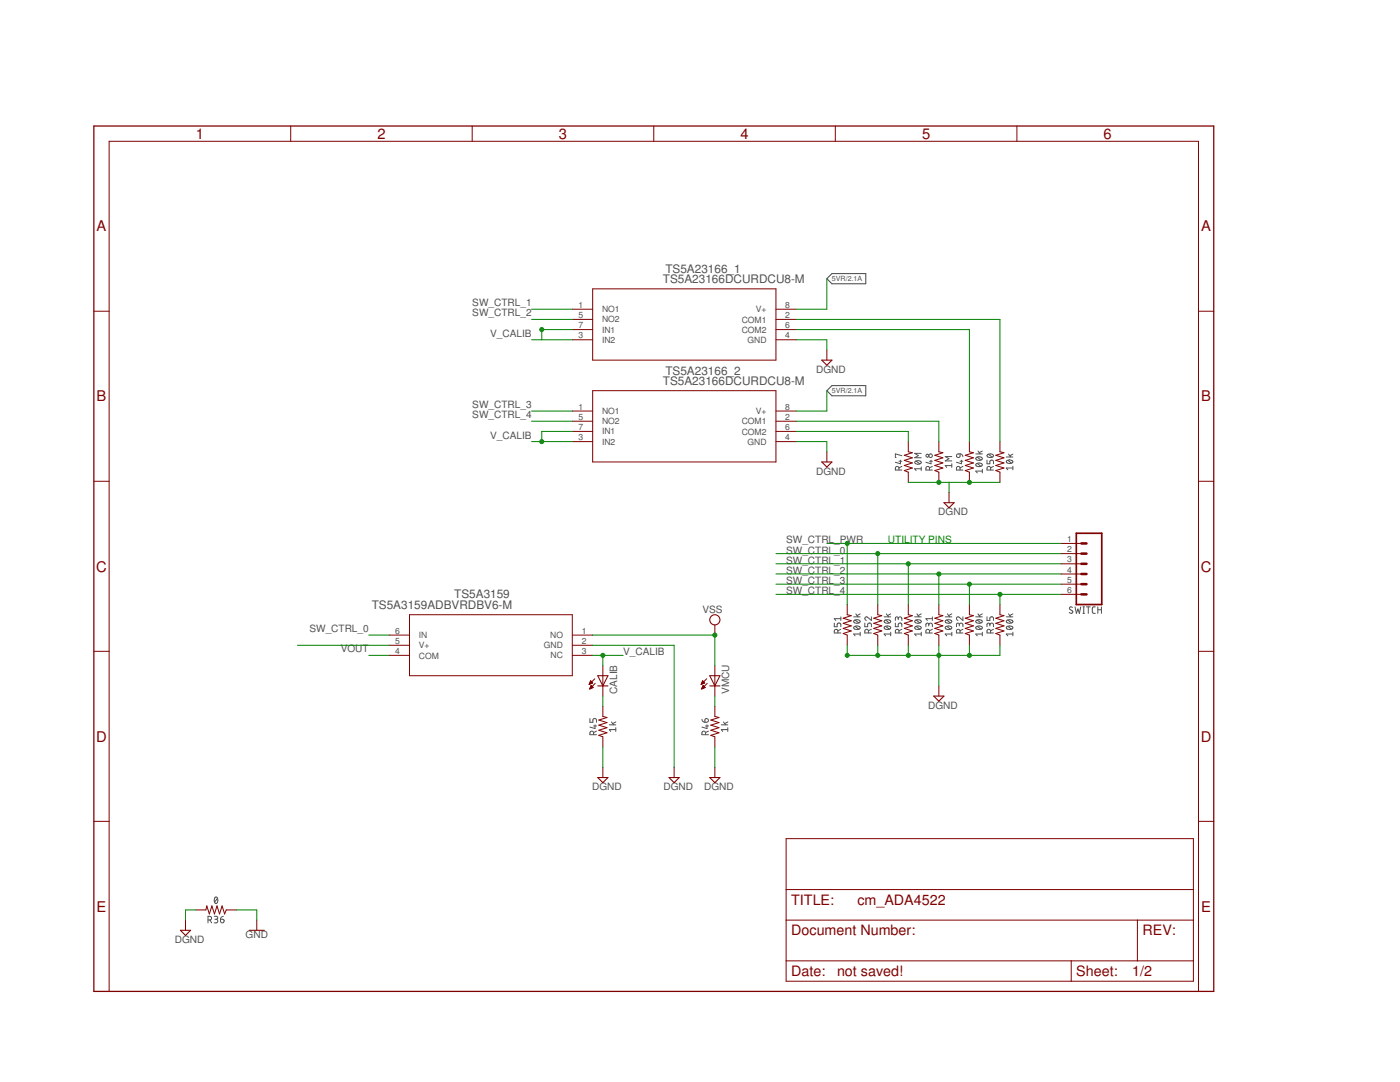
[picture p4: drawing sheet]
<svg xmlns="http://www.w3.org/2000/svg" width="279mm" height="216mm" viewBox="0 0 279 216" stroke-linecap="round" stroke-linejoin="round" font-family="sans-serif">
<g fill="none" stroke="#505050" stroke-width=".2">
<path d="M179.4 93.8v-.4a.36 .36 0 0 0-.4-.3 .36 .36 0 0 0-.3 .3v.4h1.3M179.4 92h.6M179.7 91.8v.7l-1-.3M180 90.9l-1.3-.3v.7h.1M180 93.1l-.6 .2M182.6 92.1a.72 .72 0 0 1 1.2 .3 .71 .71 0 0 1-.7 .3 .71 .71 0 0 1-.5-.5zM182.8 92l.8 .6M183.9 93.5h-1.4l.3 .4M183.9 93.2v.7M183.9 90.5h-1.4l.8 .4-.8 .4h1.4M185.5 93.8v-.4a.36 .36 0 0 0-.4-.3 .36 .36 0 0 0-.3 .3v.4h1.3M185.5 92h.6"/>
<path d="M185.8 91.8v.7l-1-.3M186.1 93.1l-.6 .2M189.9 92.9h-1.3l.3 .4M189.9 92.5v.8M189.9 91.1h-1.3l.8 .4-.8 .5h1.3M191 90.7l.6-.1v.4a.36 .36 0 0 1-.5 .3 .36 .36 0 0 1-.1-.6zM191.6 93.8v-.4a.36 .36 0 0 0-.4-.3 .36 .36 0 0 0-.3 .3v.4h1.3M191.6 90.6l.5 .2 .1 .3M191.6 92h.6M191.9 91.8v.7l-1-.3M192.2 93.1l-.6 .2M194.7 90.6h1.3"/>
<path d="M194.8 92.6a.73 .73 0 0 1 1.2 .3 .72 .72 0 0 1-1.2-.3zM194.8 91.3a.73 .73 0 0 1 1.2 .3 .72 .72 0 0 1-1.2-.2zM195 92.5l.7 .5M195 91.2l.7 .6M195.2 90l.4 .6M196 94h-1.3l.3 .4M196 93.6v.8M196 90l-.6 .3M197 91.8v.7h.5v-.4a.37 .37 0 0 1 .4-.3 .37 .37 0 0 1 .4 .3v.4M197.1 90.7a.71 .71 0 0 1 1.1 .3 .7 .7 0 0 1-.6 .3 .7 .7 0 0 1-.6-.5zM197.3 90.6l.7 .6M197.7 93.8v-.4a.36 .36 0 0 0-.4-.3 .36 .36 0 0 0-.3 .3v.4h1.3"/>
<path d="M198.3 93.1l-.6 .2M200.8 91.2h1.3M200.9 91.9a.84 .84 0 0 1 1.2 .2 .78 .78 0 0 1-1.3 0zM201.1 91.8l.7 .6M201.3 90.6l.4 .6M202.1 93.4h-1.3l.3 .3M202.1 93v.7M202.1 90.6l-.6 .3M166.5 124.3v.8h.6v-.5a.38 .38 0 0 1 .3-.3 .38 .38 0 0 1 .4 .3v.5M167.2 126.3v-.4a.36 .36 0 0 0-.3-.3 .36 .36 0 0 0-.4 .3v.4h1.3M167.8 125.6l-.6 .3M167.8 123.1v.7"/>
<path d="M167.8 123.4h-1.3l.3 .4M170.4 123.1h1.3M170.5 125.1a.72 .72 0 0 1 1.1 .3 .72 .72 0 0 1-1.2-.2zM170.5 123.8a.72 .72 0 0 1 1.1 .3 .72 .72 0 0 1-1.2-.2zM170.6 125l.8 .5M170.6 123.7l.8 .6M170.8 122.5l.4 .6M171.7 126.5h-1.3l.2 .4M171.7 126.2v.7M171.7 122.5l-.7 .3M172.6 124.3v.8h.6v-.5a.38 .38 0 0 1 .3-.3 .38 .38 0 0 1 .4 .3v.5M173.3 126.3v-.4a.36 .36 0 0 0-.3-.3 .36 .36 0 0 0-.4 .3v.4h1.3"/>
<path d="M173.9 123.1v.7l-.7-.6a.36 .36 0 0 0-.6 .1 .36 .36 0 0 0 .3 .5M173.9 125.6l-.6 .3M176.4 123.1h1.4M176.6 125.1a.72 .72 0 0 1 1.1 .3 .72 .72 0 0 1-1.2-.2zM176.6 123.8a.72 .72 0 0 1 1.1 .3 .72 .72 0 0 1-1.2-.2zM176.7 125l.8 .5M176.7 123.7l.8 .6M176.9 122.5l.4 .6M177.8 126.5h-1.4l.3 .4M177.8 126.2v.7M177.8 122.5l-.7 .3M178.7 124.3v.8h.6v-.5a.37 .37 0 0 1 .3-.3 .37 .37 0 0 1 .4 .3v.5"/>
<path d="M179.3 123.4a.36 .36 0 0 1 .3-.3 .36 .36 0 0 1 .4 .3v.4M179.3 123.7l-.1-.5-.3-.1-.2 .1v.6M179.4 126.3v-.4a.36 .36 0 0 0-.4-.3 .36 .36 0 0 0-.3 .3v.4h1.3M180 125.6l-.6 .3M182.5 123.1h1.4M182.6 125.1a.72 .72 0 0 1 1.2 .3 .72 .72 0 0 1-1.2-.2zM182.6 123.8a.72 .72 0 0 1 1.2 .3 .72 .72 0 0 1-1.2-.2zM182.8 125l.8 .5M182.8 123.7l.8 .6M183 122.5l.4 .6M183.9 126.2v.7M183.9 126.5h-1.4l.3 .4"/>
<path d="M183.9 122.5l-.7 .3M185.4 124.7a.36 .36 0 0 1 .3-.4 .36 .36 0 0 1 .4 .4v.4M185.4 124.9l-.1-.4-.3-.2-.2 .2v.6M185.5 126.3v-.4a.36 .36 0 0 0-.4-.3 .36 .36 0 0 0-.3 .3v.4h1.3M186.1 123.4h-1.3l.3 .4M186.1 125.6l-.6 .3M186.1 123.1v.7M188.6 123.1h1.3M188.7 125.1a.73 .73 0 0 1 1.2 .3 .74 .74 0 0 1-1.2-.2zM188.7 123.8a.73 .73 0 0 1 1.2 .3 .74 .74 0 0 1-1.2-.2zM188.9 125l.8 .5M188.9 123.7l.8 .6"/>
<path d="M189.1 122.5l.4 .6M189.9 126.2v.7M189.9 126.5h-1.3l.3 .4M189.9 122.5l-.6 .3M191.5 124.7a.36 .36 0 0 1 .3-.4 .36 .36 0 0 1 .4 .4v.4M191.5 124.9l-.1-.4-.3-.2-.2 .2v.6M191.6 126.3v-.4a.36 .36 0 0 0-.4-.3 .36 .36 0 0 0-.3 .3v.4h1.3M192.2 123.1v.7l-.7-.6a.36 .36 0 0 0-.6 .1 .36 .36 0 0 0 .3 .5M192.2 125.6l-.6 .3M194.7 123.1h1.3M194.8 125.1a.84 .84 0 0 1 1.2 .2 .78 .78 0 0 1-1.3 0zM194.8 123.8a.84 .84 0 0 1 1.2 .2 .78 .78 0 0 1-1.3 0z"/>
<path d="M195 125l.7 .5M195 123.7l.7 .6M195.2 122.5l.4 .6M196 126.2v.7M196 126.5h-1.3l.3 .4M196 122.5l-.6 .3M197 123.1v.7h.5v-.4a.37 .37 0 0 1 .4-.3 .37 .37 0 0 1 .4 .3v.4M197.5 124.7a.36 .36 0 0 1 .4-.4 .36 .36 0 0 1 .4 .4v.4M197.5 124.9v-.4l-.3-.2-.2 .2v.6M197.7 126.3v-.4a.36 .36 0 0 0-.4-.3 .36 .36 0 0 0-.3 .3v.4h1.3M198.3 125.6l-.6 .3M200.8 123.1h1.3"/>
<path d="M200.9 125.1a.84 .84 0 0 1 1.2 .2 .78 .78 0 0 1-1.3 0zM200.9 123.8a.84 .84 0 0 1 1.2 .2 .78 .78 0 0 1-1.3 0zM201.1 125l.7 .5M201.1 123.7l.7 .6M201.3 122.5l.4 .6M202.1 126.2v.7M202.1 126.5h-1.3l.3 .4M202.1 122.5l-.6 .3M214 121.2l-.4-.1-.2 .3 .6 .5a.32 .32 0 0 1 0 .4 .32 .32 0 0 1-.5 0l-.1-.1M214.5 121.1l.3 1.3 .3-.9 .3 .9 .3-1.3M216.1 122.4h.3M216.1 121.1h.3"/>
<path d="M216.3 121.1v1.3M216.8 121.1h.8M217.2 121.1v1.3M218.6 121.1h-.5l-.1 .3v.8l.6 .2M219.1 121.1v1.3M219.1 121.7h.7M219.8 121.1v1.3M117.7 143.4v.7h.6v-.4a.36 .36 0 0 1 .4-.3 .36 .36 0 0 1 .3 .3v.4M118.5 146.6v-.4a.37 .37 0 0 0-.4-.3 .37 .37 0 0 0-.4 .3v.4h1.3M118.5 144.9h.5M118.7 144.6v.8l-1-.3M119 145.9l-.5 .3"/>
<path d="M121.6 144.6h1.3M122 144.1l.5 .5M122.9 145.6h-1.3l.3 .3M122.9 145.2v.7M122.9 144.1l-.6 .3M140.1 143.5l.1 .4 .5 .2M140.8 143.5a.38 .38 0 0 1 .6 .1 .38 .38 0 0 1-.4 .5h-.3zM140.8 146.6v-.4a.36 .36 0 0 0-.4-.3 .36 .36 0 0 0-.3 .3v.4h1.3M140.8 144.9h.6M141.1 144.6v.8l-1-.3M141.4 145.9l-.6 .3M144 144.6h1.2"/>
<path d="M144.4 144.1l.4 .5M145.2 145.6h-1.2l.2 .3M145.2 145.2v.7M145.2 144.1l-.6 .3M42.9 179.1l.1-.1a.65 .65 0 0 1 .5 .6 .65 .65 0 0 1-.5 .7l-.2-.7zM43.4 179.3l-.6 .7M41.5 183.6h.4a.37 .37 0 0 0 .3-.4 .37 .37 0 0 0-.3-.4h-.4v1.3M41.9 183.6l.3 .5M42.8 182.8h.4l.3 .3-.1 .2-.5 .1M43.1 183.4a.36 .36 0 0 1 .4 .4 .36 .36 0 0 1-.4 .3h-.3M44 183.4h.4a.35 .35 0 0 1 .3 .4 .35 .35 0 0 1-.4 .3 .35 .35 0 0 1-.3-.3zM44.6 182.8l-.5 .3-.1 .3"/>
<circle cx="185.1" cy="90.9" r=".29"/>
<circle cx="185.7" cy="90.9" r=".36"/>
</g>
<path d="M165 55.6l1-1h6.8v2h-6.8zM165 78l1-1.1h6.8v2.1h-6.8z" fill="none" stroke="#505050" stroke-width=".21"/>
<g fill="none" stroke="#800000" stroke-width=".2">
<path d="M58 25.1v3.1M94.2 25.1v3.1M130.5 25.1v3.1M166.7 25.1v3.1M202.9 25.1v3.1M118.3 57.6h36.6v14.3h-36.6zM18.7 62.1h3.1M114.2 61.7h4.1M114.2 63.7h4.1M114.2 67.8h4.1M114.2 65.8h4.1M118.3 78h36.6v14.2h-36.6z"/>
<path d="M154.9 61.7h4M154.9 63.7h4M154.9 67.8h4M154.9 65.8h4M165 69.8v2.1M239.2 62.1h3M18.7 96h3.1M114.2 82h4.1M114.2 84.1h4.1M114.2 88.1h4.1M114.2 86.1h4.1M154.9 82h4"/>
<path d="M154.9 84.1h4M154.9 88.1h4M154.9 86.1h4M165 90.1v2.1M181.3 88.1v2l.8 .2-1.6 .5 1.6 .6-1.6 .5 1.6 .5-1.6 .5 1.6 .5-1.6 .5 .8 .3v2M187.4 88.1v2l.8 .2-1.6 .5 1.6 .6-1.6 .5 1.6 .5-1.6 .5 1.6 .5-1.6 .5 .8 .3v2M189.4 98.3v2M193.5 88.1v2l.8 .2-1.7 .5 1.7 .6-1.7 .5 1.7 .5-1.7 .5 1.7 .5-1.7 .5 .9 .3v2M199.6 88.1v2l.8 .2-1.7 .5 1.7 .6-1.7 .5 1.7 .5-1.7 .5 1.7 .5-1.7 .5 .9 .3v2M239.2 96h3M211.8 108.4h4M211.8 110.5h4"/>
<path d="M211.8 112.5h4M211.8 114.5h4M211.8 116.6h4M211.8 118.6h4M18.7 130h3.1M77.7 126.7h4M77.7 128.8h4M77.7 130.8h4M81.7 122.7h32.5v12.1h-32.5zM114.2 126.7h4.1M114.2 128.8h4.1M114.2 130.8h4.1"/>
<path d="M117.6 136.5h.1M117.6 136.4h.3M117.7 136.3h.4M117.7 136.2h.6M117.7 137.4h.1M117.8 136.1h.4M117.8 137.3h.2M117.8 136.1h.3M117.8 137.2h.5M117.8 137.1h.5M117.8 136h.2M117.9 137.1h.4"/>
<path d="M117.9 135.8l-.3 .8M117.9 135.8l.4 .5-.7 .3M117.9 135.9h.1M117.9 137h.3M117.9 136.9h.2M118 136.8l-.3 .7M118 136.8l.4 .4-.7 .3M118 136.8h.1M118.7 135.4l-1.1 1.2M118.8 136.4l-1.1 1.1M120.3 132.8v6.1M140 136.5h.1"/>
<path d="M140 136.4h.3M140 136.3h.5M140.1 136.2h.5M140.1 137.4h.1M140.1 136.1h.4M140.1 137.3h.3M140.1 137.2h.5M140.1 136.1h.3M140.2 137.1h.5M140.2 136h.1M140.2 137.1h.4M140.2 135.9h.1"/>
<path d="M140.2 135.8l-.3 .8M140.2 135.8l.4 .5-.7 .3M140.3 137h.2M140.3 136.9h.1M140.3 136.8h.1M140.3 136.8l-.3 .7M140.3 136.8l.4 .4-.7 .3M141 135.4l-1.1 1.2M141.1 136.4l-1.1 1.1M142.7 124.7v2M142.7 132.8v6.1M169.1 120.6v2.1l.8 .2-1.6 .5 1.6 .5-1.6 .5 1.6 .5-1.6 .5 1.6 .5-1.6 .5 .8 .3v2.1"/>
<path d="M175.2 120.6v2.1l.8 .2-1.6 .5 1.6 .5-1.6 .5 1.6 .5-1.6 .5 1.6 .5-1.6 .5 .8 .3v2.1M181.3 120.6v2.1l.8 .2-1.6 .5 1.6 .5-1.6 .5 1.6 .5-1.6 .5 1.6 .5-1.6 .5 .8 .3v2.1M187.4 120.6v2.1l.8 .2-1.6 .5 1.6 .5-1.6 .5 1.6 .5-1.6 .5 1.6 .5-1.6 .5 .8 .3v2.1M187.4 136.9v2M193.5 120.6v2.1l.8 .2-1.7 .5 1.7 .5-1.7 .5 1.7 .5-1.7 .5 1.7 .5-1.7 .5 .9 .3v2.1M199.6 120.6v2.1l.8 .2-1.7 .5 1.7 .5-1.7 .5 1.7 .5-1.7 .5 1.7 .5-1.7 .5 .9 .3v2.1M239.2 130h3M120.3 140.9v2.1l.8 .2-1.6 .5 1.6 .5-1.6 .5 1.6 .5-1.6 .5 1.6 .5-1.6 .5 .8 .3v2.1M120.3 153.1v2.1M134.5 153.1v2.1M142.7 140.9v2.1l.8 .2-1.6 .5 1.6 .5-1.6 .5 1.6 .5-1.6 .5 1.6 .5-1.6 .5 .8 .3v2.1M142.7 153.1v2.1"/>
<path d="M18.7 163.9h3.1M156.9 167.3h81.3v28.5h-81.3zM156.9 177.5h81.3M239.2 163.9h3M21.8 197.8v-169.6h217.4v169.6M37 183.6v2M39.1 181.6h2l.2-.8 .5 1.6 .5-1.6 .5 1.6 .5-1.6 .5 1.6 .5-1.6 .5 1.6 .3-.8h2.1M51.2 183.6v2M156.9 183.6h81.3M156.9 191.7h81.3M213.8 191.7v4.1M227 183.6v8.1"/>
</g>
<g fill="none" stroke="#800000" stroke-width=".21">
<path d="M164 71.9h2l-1 1zM164 92.2h2l-1 1zM188.4 100.3h2l-1 1zM119.3 134.8h2l-1 2.1zM119.3 136.9h2M141.6 136.9h2.1M141.6 134.8h2.1l-1 2.1zM186.4 138.9h2l-1 1zM119.3 155.2h2l-1 1zM133.5 155.2h2.1l-1.1 1zM141.6 155.2h2.1l-1 1zM36 185.6h2l-1 1z"/>
<path d="M49.7 185.6h3.1"/>
<circle cx="142.7" cy="123.7" r="1.02"/>
</g>
<path d="M18.7 25.1h223.5v172.7h-223.5z" fill="none" stroke="#800000" stroke-width=".25"/>
<path d="M214.8 106.4h5.1v14.2h-5.1z" fill="none" stroke="#800000" stroke-width=".34"/>
<path d="M215.8 112.5h1M215.8 110.5h1M215.8 108.4h1M215.8 116.6h1M215.8 114.5h1M215.8 118.6h1" fill="none" stroke="#800000" stroke-width=".51"/>
<g fill="none" stroke="#008000" stroke-width=".2">
<path d="M165 55.6v6.1h-6.1M106.1 61.7h8.1M106.1 67.8h8.1M106.1 63.7h8.1M114.2 65.8h-6.1v2M158.9 65.8h34.6v22.3M158.9 67.8h6.1v2M158.9 63.7h40.7v24.4M165 78v4h-6.1M106.1 88.1h8.1M106.1 82h8.1M106.1 84.1h8.1"/>
<path d="M114.2 86.1h-6.1v2M158.9 86.1h22.4v2M158.9 88.1h6.1v2M158.9 84.1h28.5v4M181.3 96.2h18.3M189.4 96.2v2.1M154.9 112.5h56.9M154.9 114.5h56.9M154.9 116.6h56.9M154.9 118.6h56.9M154.9 110.5h56.9M165 108.4h46.8"/>
<path d="M169.1 108.4v12.2M175.2 110.5v10.1M181.3 112.5v8.1M187.4 114.5v6.1M193.5 116.6v4M199.6 118.6v2M59.4 128.8h18.3M73.6 126.7h4.1M73.6 130.8h4.1M118.3 126.7h24.4v6.1M118.3 130.8h6.1M118.3 128.8h16.2v24.3"/>
<path d="M120.3 130.8v2M120.3 138.9v2M142.7 138.9v2M169.1 128.8v2h30.5v-2M175.2 128.8v2M181.3 128.8v2M187.4 128.8v8.1M193.5 128.8v2M120.3 149.1v4M142.7 149.1v4M39.1 181.6h-2.1v2M47.2 181.6h4v2"/>
</g>
<g fill="#008000" stroke="#008000" stroke-width=".2">
<circle cx="142.7" cy="126.7" r=".4"/>
<circle cx="181.3" cy="112.5" r=".4"/>
<circle cx="120.3" cy="130.8" r=".4"/>
<circle cx="108.1" cy="65.8" r=".4"/>
<circle cx="108.1" cy="88.1" r=".4"/>
<circle cx="187.4" cy="114.5" r=".4"/>
<circle cx="193.5" cy="116.6" r=".4"/>
<circle cx="199.6" cy="118.6" r=".4"/>
<circle cx="175.2" cy="110.5" r=".4"/>
<circle cx="169.1" cy="108.4" r=".4"/>
<circle cx="193.5" cy="130.8" r=".4"/>
<circle cx="187.4" cy="130.8" r=".4"/>
<circle cx="181.3" cy="130.8" r=".4"/>
<circle cx="169.1" cy="130.8" r=".4"/>
<circle cx="175.2" cy="130.8" r=".4"/>
<circle cx="187.4" cy="96.2" r=".4"/>
<circle cx="193.5" cy="96.2" r=".4"/>
</g>
<g font-size="2.9" fill="#800000">
<text x="39.1" y="27.7">1</text>
<text x="75.3" y="27.7">2</text>
<text x="111.6" y="27.7">3</text>
<text x="147.8" y="27.7">4</text>
<text x="184" y="27.7">5</text>
<text x="220.3" y="27.7">6</text>
<text x="19.3" y="46.2">A</text>
<text x="239.7" y="46.2">A</text>
<text x="19.3" y="80.1">B</text>
<text x="239.7" y="80.1">B</text>
<text x="19.2" y="114">C</text>
<text x="239.6" y="114">C</text>
<text x="19.2" y="148">D</text>
<text x="239.6" y="148">D</text>
<text x="19.3" y="181.9">E</text>
<text x="157.9" y="180.6">TITLE:</text>
<text x="171.1" y="180.6">cm_ADA4522</text>
<text x="239.7" y="181.9">E</text>
<text x="157.9" y="186.6">Document Number:</text>
<text x="228" y="186.6">REV:</text>
<text x="157.9" y="194.8">Date:</text>
<text x="167" y="194.8">not saved!</text>
<text x="214.8" y="194.8">Sheet:</text>
<text x="226" y="194.8">1/2</text>
</g>
<g font-size="2.3" fill="#505050">
<text x="132.3" y="56.4">TS5A23166DCURDCU8-M</text>
<text x="132.8" y="54.4">TS5A23166_1</text>
<text x="132.3" y="76.8">TS5A23166DCURDCU8-M</text>
<text x="132.8" y="74.7">TS5A23166_2</text>
<text x="90.7" y="119.4">TS5A3159</text>
<text x="74.2" y="121.5">TS5A3159ADBVRDBV6-M</text>
</g>
<g font-size="2" fill="#505050">
<text x="94.3" y="61.1">SW_CTRL_1</text>
<text x="94.3" y="63.1">SW_CTRL_2</text>
<text x="97.8" y="67.2">V_CALIB</text>
<text x="162.9" y="74.4">DGND</text>
<text x="94.3" y="81.4">SW_CTRL_3</text>
<text x="94.3" y="83.4">SW_CTRL_4</text>
<text x="97.8" y="87.5">V_CALIB</text>
<text x="162.9" y="94.7">DGND</text>
<text x="187.3" y="102.8">DGND</text>
<text x="156.9" y="112.5">SW_CTRL_1</text>
<text x="156.9" y="110.5">SW_CTRL_0</text>
<text x="156.9" y="108.4">SW_CTRL_PWR</text>
<text x="156.9" y="114.5">SW_CTRL_2</text>
<text x="156.9" y="116.6">SW_CTRL_3</text>
<text x="156.9" y="118.6">SW_CTRL_4</text>
<text x="140.2" y="122.3">VSS</text>
<text x="61.8" y="126.1">SW_CTRL_0</text>
<text x="68" y="130.2">VOUT</text>
<text x="124.4" y="130.8">V_CALIB</text>
<text x="123.2" y="138.5" transform="rotate(-90 123.2 138.5)">CALIB</text>
<text x="145.5" y="138.5" transform="rotate(-90 145.5 138.5)">VMCU</text>
<text x="185.2" y="141.4">DGND</text>
<text x="118.2" y="157.7">DGND</text>
<text x="132.4" y="157.7">DGND</text>
<text x="140.5" y="157.7">DGND</text>
<text x="34.9" y="188.2">DGND</text>
<text x="49" y="187.3">GND</text>
</g>
<text font-size="2" fill="#008000" x="177.2" y="108.4">UTILITY PINS</text>
<g font-size="1.7" fill="#505050">
<text x="115.5" y="61.4">1</text>
<text x="115.5" y="63.5">5</text>
<text x="115.5" y="65.5">7</text>
<text x="120.2" y="62.3">NO1</text>
<text x="120.2" y="64.3">NO2</text>
<text x="148" y="64.4">COM1</text>
<text x="150.9" y="62.3">V+</text>
<text x="156.7" y="63.5">2</text>
<text x="156.7" y="65.5">6</text>
<text x="156.7" y="61.4">8</text>
<text x="115.5" y="67.5">3</text>
<text x="120.2" y="68.4">IN2</text>
<text x="120.2" y="66.4">IN1</text>
<text x="148" y="66.4">COM2</text>
<text x="149.2" y="68.4">GND</text>
<text x="156.7" y="67.5">4</text>
<text x="115.5" y="81.7">1</text>
<text x="115.5" y="83.8">5</text>
<text x="120.2" y="82.6">NO1</text>
<text x="150.9" y="82.6">V+</text>
<text x="156.7" y="83.8">2</text>
<text x="156.7" y="81.7">8</text>
<text x="115.5" y="87.8">3</text>
<text x="115.5" y="85.8">7</text>
<text x="120.2" y="88.7">IN2</text>
<text x="120.2" y="84.7">NO2</text>
<text x="120.2" y="86.7">IN1</text>
<text x="148" y="84.7">COM1</text>
<text x="148" y="86.7">COM2</text>
<text x="149.2" y="88.7">GND</text>
<text x="156.7" y="87.8">4</text>
<text x="156.7" y="85.8">6</text>
<text x="213" y="108.1">1</text>
<text x="213" y="110.2">2</text>
<text x="213" y="112.2">3</text>
<text x="213" y="114.2">4</text>
<text x="213" y="116.3">5</text>
<text x="213" y="118.3">6</text>
<text x="78.9" y="130.5">4</text>
<text x="78.9" y="128.5">5</text>
<text x="78.9" y="126.4">6</text>
<text x="83.6" y="131.4">COM</text>
<text x="83.6" y="129.4">V+</text>
<text x="83.6" y="127.3">IN</text>
<text x="108.5" y="129.4">GND</text>
<text x="109.8" y="127.3">NO</text>
<text x="109.9" y="131.4">NC</text>
<text x="116.1" y="126.4">1</text>
<text x="116.1" y="128.5">2</text>
<text x="116.1" y="130.5">3</text>
</g>
<g font-size="1.4" fill="#505050">
<text x="166" y="56.1">5VR/2.1A</text>
<text x="166" y="78.5">5VR/2.1A</text>
</g>
</svg>
